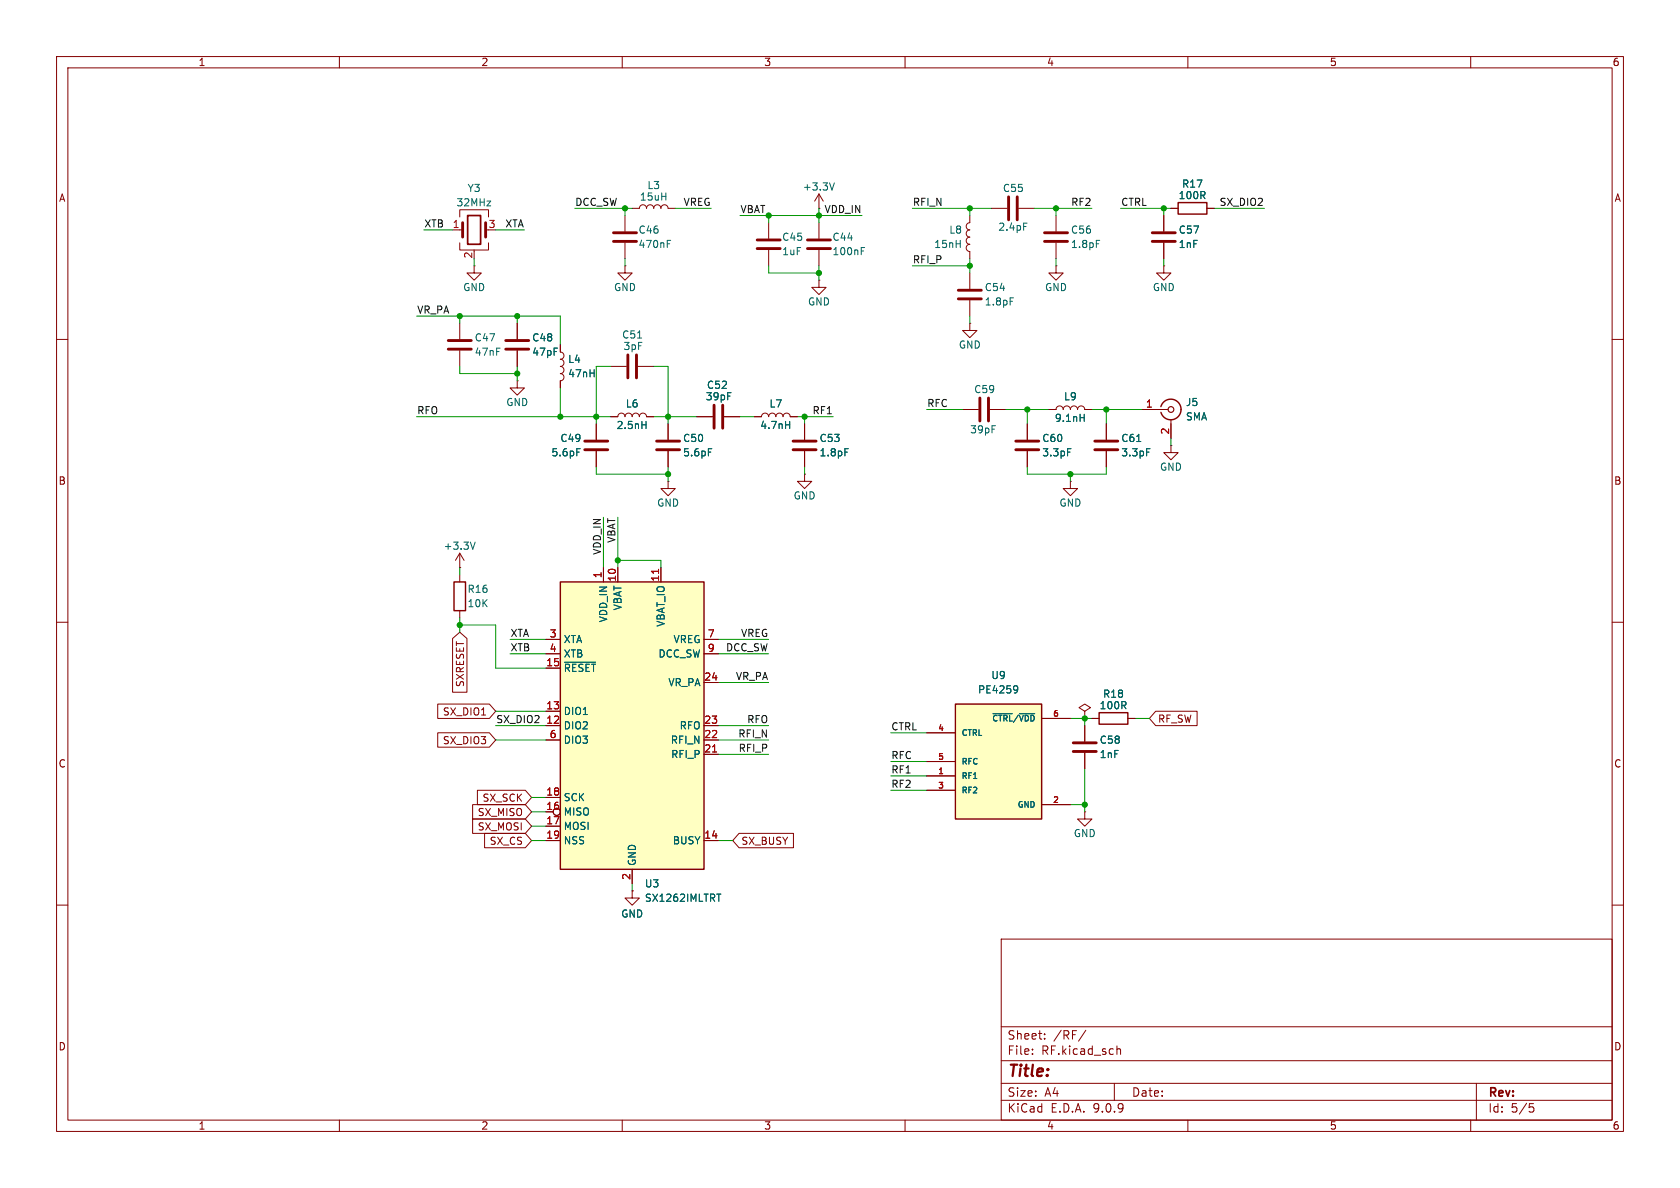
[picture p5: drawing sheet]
<svg xmlns="http://www.w3.org/2000/svg" width="297mm" height="210mm" viewBox="0 0 297 210" stroke-linecap="round" stroke-linejoin="round" font-family="sans-serif">
<g fill="none" stroke="#840000" stroke-width=".18">
<path d="M10 10h277v190h-277zM12 12h273v186h-273zM60 10v2M110 10v2M160 10v2M210 10v2M260 10v2M110.5 38.1v2.8M111.8 36.8h1.2a.64 .64 0 0 1 .7-.6 .64 .64 0 0 1 .6 .6 .64 .64 0 0 1 .6-.6 .64 .64 0 0 1 .7 .6 .64 .64 0 0 1 .6-.6 .64 .64 0 0 1 .6 .6 .64 .64 0 0 1 .7-.6 .64 .64 0 0 1 .6 .6h1.3M144.8 36.8h.1M144.8 34.3l-.8 1.3M144.8 34.3l.7 1.3"/>
<path d="M144.8 34.3v2.5M144.8 39.4v2.8M207 36.8h1.3M213.4 36.8h1.2M110.5 47v1.3h1.3l-1.3 1.2-1.3-1.2h1.3M110.5 47h.1M110.5 42.9v2.8M144.8 49.5v1.3h1.2l-1.2 1.3-1.3-1.3h1.3M144.8 49.5h.1M144.8 44.2v2.8M10 60h2M99.1 61v1.2a.64 .64 0 0 1 .6 .7 .64 .64 0 0 1-.6 .6 .64 .64 0 0 1 .6 .6 .64 .64 0 0 1-.6 .7"/>
<path d="M99.1 64.8a.64 .64 0 0 1 .6 .6 .64 .64 0 0 1-.6 .6 .64 .64 0 0 1 .6 .7 .64 .64 0 0 1-.6 .6v1.3M105.4 74.9v2.8M105.4 79.8v2.8M107.9 73.7h1.3a.64 .64 0 0 1 .7-.7 .64 .64 0 0 1 .6 .7 .64 .64 0 0 1 .6-.7 .64 .64 0 0 1 .7 .7 .64 .64 0 0 1 .6-.7 .64 .64 0 0 1 .6 .7 .64 .64 0 0 1 .7-.7 .64 .64 0 0 1 .6 .7h1.3M107.9 64.8h2.8M112.8 64.8h2.8M118.1 74.9v2.8M118.1 79.8v2.8M123.2 73.7h2.8M128 73.7h2.8M133.3 73.7h1.3a.64 .64 0 0 1 .7-.7 .64 .64 0 0 1 .6 .7 .64 .64 0 0 1 .6-.7 .64 .64 0 0 1 .7 .7 .64 .64 0 0 1 .6-.7 .64 .64 0 0 1 .6 .7 .64 .64 0 0 1 .7-.7 .64 .64 0 0 1 .6 .7h1.3M142.2 74.9v2.8"/>
<path d="M142.2 79.8v2.8M185.4 72.4h1.3a.64 .64 0 0 1 .6-.6 .64 .64 0 0 1 .7 .6 .64 .64 0 0 1 .6-.6 .64 .64 0 0 1 .6 .6 .64 .64 0 0 1 .7-.6 .64 .64 0 0 1 .6 .6 .64 .64 0 0 1 .6-.6 .64 .64 0 0 1 .7 .6h1.2M285 60h2M118.1 85.1v1.3h1.3l-1.3 1.2-1.3-1.2h1.3M118.1 85.1h.1M142.2 83.8v1.3h1.3l-1.3 1.3-1.2-1.3h1.2M142.2 83.8h.1M189.2 85.1v1.3h1.3l-1.3 1.2-1.2-1.2h1.2M189.2 85.1h.1M10 110h2M285 110h2M191.8 143.5v1.3h1.2l-1.2 1.3-1.3-1.3h1.3"/>
<path d="M191.8 143.5h.1M10 160h2M177 166h108v32h-108zM285 160h2M60 198v2M110 198v2M160 198v2M177 194.5h108M177 191.5h108M177 187.5h108M177 181.5h108M182.5 186.3v.1"/>
<path d="M182.5 185.5v.1M184.7 183.6v.1M184.7 182.8v.1M192 182.1l-1.3 2M197 191.5v3M197.5 184.9v1.5M197.5 185.5l.2-.1 .3 .1 .1 .9M210 198v2M260 198v2M261 191.5v6.5M270.4 195.1h.7M270.5 195.7h.4l.3 .3-.2 .5-.5 .1"/>
</g>
<path d="M208.3 35.8h5.1v2h-5.1z" fill="none" stroke="#840000" stroke-width=".25"/>
<g fill="none" stroke="#006464" stroke-width=".18">
<path d="M147.5 32.3l-.4 1.3M112.7 59.8h.7M118 43.1h.4M118 42.5h.6M152.3 44.4h.4M152.3 43.8h.6M102 79.3h.6M113.5 75.1h.7M114.2 74.5v1.3M125.2 79.3h.6M138.9 75.1h.7M139.6 74.5v1.3"/>
<path d="M149.4 79.3h.6M191 73.8h.7M191.7 73.2v1.3"/>
</g>
<g fill="none" stroke="#840000" stroke-width=".51">
<path d="M108.5 41.1h4M108.5 42.7h4M142.7 42.4h4.1M142.7 43.9h4.1M103.4 78h4M103.4 79.5h4M111 62.7v4.1M112.5 62.7v4.1M116.1 78h4M116.1 79.5h4M126.2 71.6v4.1M127.8 71.6v4.1"/>
<path d="M140.2 78h4.1M140.2 79.5h4.1"/>
</g>
<path d="M168.9 124.5h15.2v20.3h-15.2z" fill="#ffffc2"/>
<path d="M205.2 71.9a1.81 1.81 0 0 1 2.8-1 1.81 1.81 0 0 1 0 2.9 1.81 1.81 0 0 1-2.8-.9M80.3 102.9h2v5.1h-2zM168.9 124.5h15.2v20.3h-15.2zM194.3 126h5.1v2h-5.1z" fill="none" stroke="#840000" stroke-width=".25"/>
<g fill="none" stroke="#840000" stroke-width=".18">
<path d="M81.3 38.4v-1.3h5.1v1.3M135.9 39.4v2.8M171.4 38.1v1.3a.64 .64 0 0 0-.6 .6 .64 .64 0 0 0 .6 .6 .64 .64 0 0 0-.6 .7 .64 .64 0 0 0 .6 .6 .64 .64 0 0 0-.6 .7 .64 .64 0 0 0 .6 .6 .64 .64 0 0 0-.6 .6 .64 .64 0 0 0 .6 .7v1.2M175.3 36.8h2.8M180.1 36.8h2.8M186.7 38.1v2.8M205.7 38.1v2.8M80 40.6h1.8M81.3 42.9v1.3h5.1v-1.3M81.3 57.2v2.7M83.8 47v1.3h1.3l-1.3 1.2-1.3-1.2h1.3M83.8 47h.1"/>
<path d="M83.8 44.2v.3M91.4 57.2v2.7M135.9 44.2v2.8M171.4 57.2v1.2h1.3l-1.3 1.3-1.2-1.3h1.2M171.4 57.2h.1M171.4 48.3v2.8M171.4 53.1v2.8M186.7 42.9v2.8M205.7 47v1.3h1.3l-1.3 1.2-1.2-1.2h1.2M205.7 47h.1M205.7 42.9v2.8M81.3 62v2.8"/>
<path d="M91.4 67.3v1.3h1.3l-1.3 1.3-1.2-1.3h1.2M91.4 67.3h.1M91.4 62v2.8M170.2 72.4h2.8M175 72.4h2.8M181.6 74.9v2.8M181.6 79.8v2.8M195.6 74.9v2.8M195.6 79.8v2.8M201.9 72.4h4.6M207 78.7v1.3h1.3l-1.3 1.3-1.3-1.3h1.3M207 78.7h.1"/>
<path d="M207 74.2v3.3M81.3 97.8v2.5M81.3 97.8l-.8 1.3M81.3 97.8l.7 1.3M81.3 100.3h.1M81.3 101.6v1.3M81.3 108v1.2M163.8 129.5h5.1M163.8 134.6h5.1M163.8 137.2h5.1M163.8 139.7h5.1M184.1 127h5.1"/>
<path d="M191.8 125.7l1-.6-1-.6-1 .6 1 .6v1.3M191.8 127h.1M191.8 128.3v2.8M191.8 133.1v2.8M193 127h1.3M199.4 127h1.3M184.1 142.2h5.1"/>
</g>
<path d="M181 39.4h.6M178.6 52.6h.6M193.8 42.5h.6M188.7 79.3h.6M201 78h.7M202.7 79.3h.6M84 95.8l-.4 1.3M175.5 126.2h3.5M179.4 121.2l.5 .2a.84 .84 0 0 1-.3 1.1M179.9 121.8l-.2 .2h-.3M180.2 126.2h2.7" fill="none" stroke="#006464" stroke-width=".18"/>
<g fill="none" stroke="#840000" stroke-width=".51">
<path d="M81.8 39.4v2.5M85.9 39.4v2.5M178.3 34.8v4.1M179.8 34.8v4.1M133.9 42.4h4M133.9 43.9h4M169.4 51.3h4.1M169.4 52.8h4.1M184.7 41.1h4M184.7 42.7h4M203.7 41.1h4.1M203.7 42.7h4.1"/>
<path d="M79.2 60.2h4.1M79.2 61.7h4.1M89.4 60.2h4.1M89.4 61.7h4.1M173.2 70.4v4M174.8 70.4v4M179.6 78h4M179.6 79.5h4M193.5 78h4.1M193.5 79.5h4.1M189.7 131.3h4.1M189.7 132.8h4.1"/>
</g>
<path d="M82.7 38.1h2.3v5.1h-2.3z" fill="none" stroke="#840000" stroke-width=".3"/>
<circle cx="207" cy="72.4" r=".51" fill="none" stroke="#840000" stroke-width=".2"/>
<path d="M99.1 102.9h25.4v50.8h-25.4z" fill="#ffffc2"/>
<path d="M99.1 102.9h25.4v50.8h-25.4z" fill="none" stroke="#840000" stroke-width=".25"/>
<g fill="none" stroke="#840000" stroke-width=".18">
<path d="M205.7 38.1v2.8M207 36.8h1.3M213.4 36.8h1.2M91.4 57.2v2.7M186.7 47v1.3h1.3l-1.3 1.2-1.3-1.2h1.3M186.7 47h.1M205.7 42.9v2.8M91.4 62v2.8M99.1 61v1.2M99.1 67.3v1.3M105.4 74.9v2.8M105.4 79.8v2.8"/>
<path d="M107.9 73.7h1.3M114.3 73.7h1.3M118.1 74.9v2.8M118.1 79.8v2.8M123.2 73.7h2.8M128 73.7h2.8M133.3 73.7h1.3M139.7 73.7h1.3M142.2 74.9v2.8M142.2 79.8v2.8M181.6 74.9v2.8M181.6 79.8v2.8"/>
<path d="M185.4 72.4h1.3M191.8 72.4h1.2M195.6 74.9v2.8M195.6 79.8v2.8M201.9 72.4h2.6M207 74.9v2.6M80 112.9l1.3-1.1 1.3 1.1v9.5h-2.6zM96.5 113h2.6M96.5 115.6h2.6M96.5 118.1h2.6M106.7 100.3v2.6M109.2 100.3v2.6"/>
<path d="M116.8 100.3v2.6M124.5 113h2.5M124.5 115.6h2.5M77.4 129.5h9.1l1.1 1.3-1.1 1.3h-9.1zM77.4 124.5h9.1l1.1 1.2-1.1 1.3h-9.1zM84.4 139.7h8.5l1.1 1.3-1.1 1.2h-8.5zM96.5 125.7h2.6M96.5 128.3h2.6M96.5 130.8h2.6M124.5 128.3h2.5M124.5 130.8h2.5M124.5 120.7h2.5"/>
<path d="M124.5 133.4h2.5M163.8 129.5h5.1M163.8 134.6h5.1M163.8 137.2h5.1M163.8 139.7h5.1M184.1 127h5.1M191.8 127h.1M191.8 128.3v2.8M191.8 133.1v2.8M193 127h1.3M199.4 127h1.3M204.3 125.7h7.3v2.6h-7.3l-1.1-1.3z"/>
<path d="M83.6 144.8h9.3l1.1 1.3-1.1 1.2h-9.3zM83.6 142.2h9.3l1.1 1.3-1.1 1.3h-9.3zM85.7 147.3h7.2l1.1 1.3-1.1 1.3h-7.2zM96.5 141h2.6M96.5 146.1h2.6M96.5 148.6h2.6M111.8 157.5v1.3h1.2l-1.2 1.2-1.3-1.2h1.3M111.8 157.5h.1M111.8 153.7v2.5M124.5 148.6h2.5M130.7 147.3h9.6v2.6h-9.6l-1.2-1.3zM184.1 142.2h5.1"/>
<circle cx="98.4" cy="143.5" r=".63"/>
</g>
<g fill="none" stroke="#006464" stroke-width=".18">
<path d="M102 79.3h.6M113.5 75.1h.7M114.2 74.5v1.3M125.2 79.3h.6M138.9 75.1h.7M139.6 74.5v1.3M149.4 79.3h.6M188.7 79.3h.6M191 73.8h.7M191.7 73.2v1.3M201 78h.7M202.7 79.3h.6"/>
<path d="M99.8 117.1h5.5M175.5 126.2h3.5M179.4 121.2l.5 .2a.84 .84 0 0 1-.3 1.1M179.9 121.8l-.2 .2h-.3M180.2 126.2h2.7M126.7 158.1h.7"/>
</g>
<path d="M116.4 100.6v.8M126 132.9h.7" fill="none" stroke="#a90000" stroke-width=".18"/>
<g fill="none" stroke="#009600" stroke-width=".18">
<path d="M101.6 36.8h10.2M110.5 36.8v1.3M119.4 36.8h6.3M130.8 38.1h21.6M135.9 38.1v1.3M144.8 36.8v2.6M161.3 36.8h14M171.4 36.8v1.3M182.9 36.8h10.1M186.7 36.8v1.3M198.1 36.8h8.9M205.7 36.8v1.3"/>
<path d="M214.6 36.8h8.9M73.7 55.9h25.4v5.1M74.9 40.6h5.1M81.3 55.9v1.3M83.8 45.7v1.3M87.6 40.6h5.1M91.4 55.9v1.3M110.5 45.7v1.3M135.9 47v1.3h8.9M144.8 47v2.5M161.3 47h10.1M171.4 45.7v2.6"/>
<path d="M171.4 55.9v1.3M186.7 45.7v1.3M205.7 45.7v1.3M73.7 73.7h34.2M81.3 64.8v1.2h10.1M91.4 64.8v2.5M99.1 68.6v5.1M107.9 64.8h-2.5v10.1M115.6 64.8h2.5v10.1M115.6 73.7h7.6M130.8 73.7h2.5M141 73.7h6.3"/>
<path d="M142.2 73.7v1.2M163.8 72.4h6.4M177.8 72.4h7.6M181.6 72.4v2.5M193 72.4h8.9M195.6 72.4v2.5M207 77.5v1.2M105.4 82.6v1.2h12.7M106.7 91.4v8.9M109.2 99.1h7.6v1.2M109.2 91.4v8.9M118.1 82.6v2.5"/>
<path d="M142.2 82.6v1.2M181.6 82.6v1.2h14v-1.2M189.2 83.8v1.3M81.3 100.3v1.3M81.3 109.2v2.6M81.3 110.5h6.3v7.6h8.9M90.2 115.6h6.3M90.2 113h6.3M127 115.6h8.9M127 113h8.9M87.6 128.3h8.9M87.6 130.8h8.9"/>
<path d="M87.6 125.7h8.9M127 128.3h8.9M127 133.4h8.9M127 130.8h8.9M127 120.7h8.9M157.5 137.2h6.3M157.5 134.6h6.3M157.5 139.7h6.3M157.5 129.5h6.3M189.2 127h3.8M191.8 127v1.3M191.8 135.9v7.6"/>
<path d="M200.7 127h2.5M94 146.1h2.5M94 141h2.5M94 143.5h2.5M94 148.6h2.5M111.8 156.2v1.3M127 148.6h2.5M189.2 142.2h2.6"/>
</g>
<g fill="#009600" stroke="#009600" stroke-width=".18">
<circle cx="171.4" cy="47" r=".46"/>
<circle cx="171.4" cy="36.8" r=".46"/>
<circle cx="205.7" cy="36.8" r=".46"/>
<circle cx="186.7" cy="36.8" r=".46"/>
<circle cx="189.2" cy="83.8" r=".46"/>
<circle cx="191.8" cy="142.2" r=".46"/>
<circle cx="191.8" cy="127" r=".46"/>
<circle cx="118.1" cy="83.8" r=".46"/>
<circle cx="118.1" cy="73.7" r=".46"/>
<circle cx="142.2" cy="73.7" r=".46"/>
<circle cx="105.4" cy="73.7" r=".46"/>
<circle cx="99.1" cy="73.7" r=".46"/>
<circle cx="81.3" cy="110.5" r=".46"/>
<circle cx="91.4" cy="66" r=".46"/>
<circle cx="91.4" cy="55.9" r=".46"/>
<circle cx="81.3" cy="55.9" r=".46"/>
<circle cx="109.2" cy="99.1" r=".46"/>
<circle cx="144.8" cy="38.1" r=".46"/>
<circle cx="144.8" cy="48.3" r=".46"/>
<circle cx="110.5" cy="36.8" r=".46"/>
<circle cx="135.9" cy="38.1" r=".46"/>
<circle cx="195.6" cy="72.4" r=".46"/>
<circle cx="181.6" cy="72.4" r=".46"/>
</g>
<text font-size="2.8" fill="#840000" x="178" y="190.9">Title:</text>
<g font-size="2.1" fill="#840000">
<text x="178" y="184">Sheet:</text>
<text x="186.2" y="184">/RF/</text>
<text x="178" y="186.7">File:</text>
<text x="184.1" y="186.7">RF.kicad_sch</text>
<text x="178" y="196.9">KiCad</text>
<text x="178" y="194.1">Size:</text>
<text x="184.7" y="194.1">A4</text>
<text x="185.7" y="196.9">E.D.A.</text>
<text x="193.3" y="196.9">9.0.9</text>
<text x="200" y="194.1">Date:</text>
<text x="263" y="194.3">Rev:</text>
<text x="263" y="196.9">Id:</text>
<text x="267.1" y="196.9">5/5</text>
</g>
<g font-size="1.8" fill="#840000">
<text x="35" y="11.9">1</text>
<text x="85" y="11.9">2</text>
<text x="135" y="11.9">3</text>
<text x="185" y="11.9">4</text>
<text x="235" y="11.9">5</text>
<text x="285" y="11.9">6</text>
<text x="10.3" y="35.9">A</text>
<text x="285.3" y="35.9">A</text>
<text x="10.3" y="85.9">B</text>
<text x="285.3" y="85.9">B</text>
<text x="82.2" y="121.6" transform="rotate(-90 82.2 121.6)">SXRESET</text>
<text x="78.2" y="131.8">SX_DIO3</text>
<text x="78.2" y="126.7">SX_DIO1</text>
<text x="204.6" y="128">RF_SW</text>
<text x="10.3" y="135.9">C</text>
<text x="285.3" y="135.9">C</text>
<text x="85.2" y="141.9">SX_SCK</text>
<text x="84.3" y="147">SX_MOSI</text>
<text x="84.3" y="144.5">SX_MISO</text>
<text x="86.5" y="149.6">SX_CS</text>
<text x="131" y="149.6">SX_BUSY</text>
<text x="10.3" y="185.9">D</text>
<text x="285.3" y="185.9">D</text>
<text x="35" y="199.9">1</text>
<text x="85" y="199.9">2</text>
<text x="135" y="199.9">3</text>
<text x="185" y="199.9">4</text>
<text x="235" y="199.9">5</text>
<text x="285" y="199.9">6</text>
</g>
<g font-size="1.8" fill="#006464">
<text x="82.6" y="34.1">Y3</text>
<text x="113" y="35.7">15uH</text>
<text x="114.3" y="33.6">L3</text>
<text x="141.8" y="33.9">+3.3V</text>
<text x="177.2" y="34.1">C55</text>
<text x="208.3" y="35.4">100R</text>
<text x="208.9" y="33.4">R17</text>
<text x="80.6" y="36.7">32MHz</text>
<text x="112.8" y="41.5">C46</text>
<text x="167.7" y="41.5">L8</text>
<text x="176.4" y="41">2.4pF</text>
<text x="189.2" y="41.5">C56</text>
<text x="208.3" y="41.5">C57</text>
<text x="112.8" y="44">470nF</text>
<text x="138.2" y="45.3">1uF</text>
<text x="138.2" y="42.8">C45</text>
<text x="147.1" y="45.3">100nF</text>
<text x="147.1" y="42.8">C44</text>
<text x="165.1" y="44">15nH</text>
<text x="189.2" y="44">1.8pF</text>
<text x="208.3" y="44">1nF</text>
<text x="81.8" y="51.7">GND</text>
<text x="108.5" y="51.7">GND</text>
<text x="174" y="51.7">C54</text>
<text x="184.7" y="51.7">GND</text>
<text x="203.7" y="51.7">GND</text>
<text x="142.7" y="54.2">GND</text>
<text x="174" y="54.2">1.8pF</text>
<text x="83.8" y="60.6">C47</text>
<text x="83.8" y="63.1">47nF</text>
<text x="94" y="60.6">C48</text>
<text x="94" y="63.1">47pF</text>
<text x="100.3" y="64.4">L4</text>
<text x="109.9" y="60">C51</text>
<text x="110.1" y="62.1">3pF</text>
<text x="169.4" y="61.8">GND</text>
<text x="89.4" y="72">GND</text>
<text x="100.3" y="66.9">47nH</text>
<text x="124.7" y="71">39pF</text>
<text x="124.9" y="68.9">C52</text>
<text x="172.1" y="69.7">C59</text>
<text x="188" y="71">L9</text>
<text x="209.6" y="72">J5</text>
<text x="108.9" y="76">2.5nH</text>
<text x="110.5" y="72.2">L6</text>
<text x="134.3" y="76">4.7nH</text>
<text x="135.9" y="72.2">L7</text>
<text x="171.4" y="76.8">39pF</text>
<text x="186.4" y="74.8">9.1nH</text>
<text x="209.6" y="74.5">SMA</text>
<text x="97.4" y="80.9">5.6pF</text>
<text x="99" y="78.3">C49</text>
<text x="120.7" y="78.3">C50</text>
<text x="120.7" y="80.9">5.6pF</text>
<text x="144.8" y="78.3">C53</text>
<text x="144.8" y="80.9">1.8pF</text>
<text x="184.2" y="78.3">C60</text>
<text x="184.2" y="80.9">3.3pF</text>
<text x="198.1" y="78.3">C61</text>
<text x="198.1" y="80.9">3.3pF</text>
<text x="205" y="83.4">GND</text>
<text x="116.1" y="89.8">GND</text>
<text x="140.2" y="88.5">GND</text>
<text x="187.2" y="89.8">GND</text>
<text x="78.3" y="97.4">+3.3V</text>
<text x="82.6" y="105">R16</text>
<text x="82.6" y="107.5">10K</text>
<text x="110.1" y="108" transform="rotate(-90 110.1 108)">VBAT</text>
<text x="99.6" y="113.9">XTA</text>
<text x="107.5" y="110.1" transform="rotate(-90 107.5 110.1)">VDD_IN</text>
<text x="117.7" y="110.9" transform="rotate(-90 117.7 110.9)">VBAT_IO</text>
<text x="119" y="113.9">VREG</text>
<text x="99.6" y="116.4">XTB</text>
<text x="99.6" y="119">~{RESET}</text>
<text x="116.3" y="116.4">DCC_SW</text>
<text x="118.1" y="121.5">VR_PA</text>
<text x="172.8" y="122.8">PE4259</text>
<text x="175.2" y="120.2">U9</text>
<text x="194.3" y="125.6">100R</text>
<text x="194.9" y="123.5">R18</text>
<text x="99.6" y="126.6">DIO1</text>
<text x="99.6" y="129.1">DIO2</text>
<text x="99.6" y="131.7">DIO3</text>
<text x="118.5" y="131.7">RFI_N</text>
<text x="120.1" y="129.1">RFO</text>
<text x="194.3" y="131.7">C58</text>
<text x="118.5" y="134.2">RFI_P</text>
<text x="194.3" y="134.2">1nF</text>
<text x="99.6" y="141.8">SCK</text>
<text x="99.6" y="144.4">MISO</text>
<text x="99.6" y="146.9">MOSI</text>
<text x="99.6" y="149.5">NSS</text>
<text x="118.9" y="149.5">BUSY</text>
<text x="189.7" y="148.2">GND</text>
<text x="112.6" y="153.2" transform="rotate(-90 112.6 153.2)">GND</text>
<text x="113.9" y="159.6">SX1262IMLTRT</text>
<text x="113.9" y="157.1">U3</text>
<text x="109.7" y="162.4">GND</text>
</g>
<g font-size="1.8" fill="#0f0f0f">
<text x="74.9" y="40.3">XTB</text>
<text x="89.2" y="40.3">XTA</text>
<text x="101.6" y="36.5">DCC_SW</text>
<text x="120.7" y="36.5">VREG</text>
<text x="130.8" y="37.8">VBAT</text>
<text x="145.7" y="37.8">VDD_IN</text>
<text x="161.3" y="36.5">RFI_N</text>
<text x="189.3" y="36.5">RF2</text>
<text x="198.1" y="36.5">CTRL</text>
<text x="215.5" y="36.5">SX_DIO2</text>
<text x="161.3" y="46.6">RFI_P</text>
<text x="73.7" y="55.5">VR_PA</text>
<text x="73.7" y="73.3">RFO</text>
<text x="143.5" y="73.3">RF1</text>
<text x="163.8" y="72">RFC</text>
<text x="106.3" y="98.2" transform="rotate(-90 106.3 98.2)">VDD_IN</text>
<text x="108.9" y="96.1" transform="rotate(-90 108.9 96.1)">VBAT</text>
<text x="90.2" y="112.7">XTA</text>
<text x="130.9" y="112.7">VREG</text>
<text x="90.2" y="115.2">XTB</text>
<text x="128.2" y="115.2">DCC_SW</text>
<text x="130" y="120.3">VR_PA</text>
<text x="87.6" y="127.9">SX_DIO2</text>
<text x="130.4" y="130.5">RFI_N</text>
<text x="132" y="127.9">RFO</text>
<text x="157.5" y="129.2">CTRL</text>
<text x="130.5" y="133">RFI_P</text>
<text x="157.5" y="134.3">RFC</text>
<text x="157.5" y="136.8">RF1</text>
<text x="157.5" y="139.4">RF2</text>
</g>
<g font-size="1.8" fill="#a90000">
<text x="79.9" y="40.4">1</text>
<text x="86.3" y="40.4">3</text>
<text x="83.6" y="45.8" transform="rotate(-90 83.6 45.8)">2</text>
<text x="202.5" y="72.1">1</text>
<text x="206.8" y="76.9" transform="rotate(-90 206.8 76.9)">2</text>
<text x="106.4" y="102.3" transform="rotate(-90 106.4 102.3)">1</text>
<text x="109" y="102.9" transform="rotate(-90 109 102.9)">10</text>
<text x="116.6" y="102.9" transform="rotate(-90 116.6 102.9)">11</text>
<text x="97.1" y="112.8">3</text>
<text x="125" y="112.8">7</text>
<text x="96.5" y="117.9">15</text>
<text x="97.1" y="115.3">4</text>
<text x="125" y="115.3">9</text>
<text x="96.5" y="125.5">13</text>
<text x="124.4" y="120.4">24</text>
<text x="96.5" y="128">12</text>
<text x="97.1" y="130.6">6</text>
<text x="124.4" y="128">23</text>
<text x="124.4" y="130.6">22</text>
<text x="124.4" y="133.1">21</text>
<text x="96.5" y="140.7">18</text>
<text x="96.5" y="143.3">16</text>
<text x="96.5" y="145.8">17</text>
<text x="96.5" y="148.3">19</text>
<text x="124.4" y="148.3">14</text>
<text x="111.5" y="155.6" transform="rotate(-90 111.5 155.6)">2</text>
</g>
<g font-size="1.4" fill="#a90000">
<text x="165.8" y="129.3">4</text>
<text x="186.1" y="126.7">6</text>
<text x="165.8" y="134.4">5</text>
<text x="165.8" y="136.9">1</text>
<text x="165.8" y="139.4">3</text>
<text x="186.1" y="142">2</text>
</g>
<g font-size="1.4" fill="#006464">
<text x="169.9" y="130.3">CTRL</text>
<text x="175.3" y="127.7">~{CTRL}/~{VDD}</text>
<text x="169.9" y="135.4">RFC</text>
<text x="169.9" y="137.9">RF1</text>
<text x="169.9" y="140.4">RF2</text>
<text x="179.8" y="143">GND</text>
</g>
</svg>
